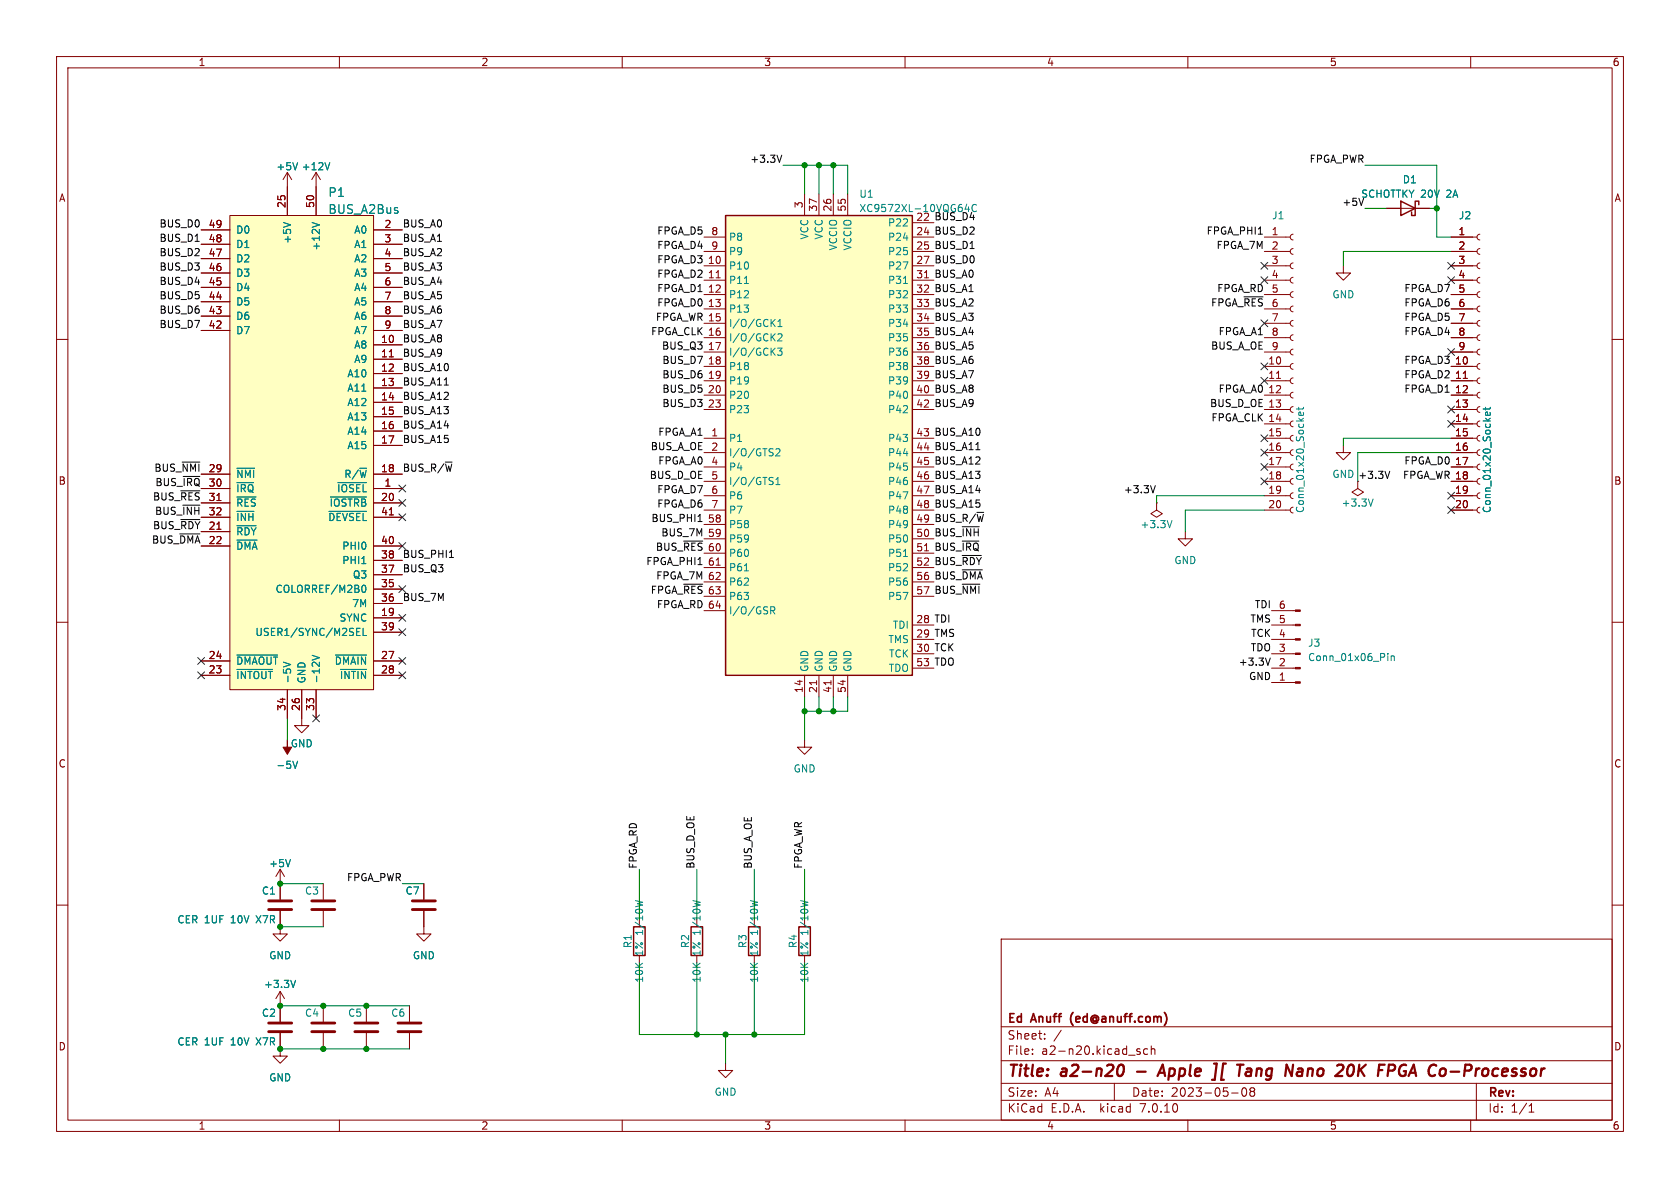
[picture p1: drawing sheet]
<svg xmlns="http://www.w3.org/2000/svg" width="297mm" height="210mm" viewBox="0 0 297 210" stroke-linecap="round" stroke-linejoin="round" font-family="sans-serif">
<g fill="none" stroke="#840000" stroke-width=".18">
<path d="M10 10h277v190h-277zM12 12h273v186h-273zM60 10v2M110 10v2M160 10v2M210 10v2M260 10v2M40.6 38.1h25.4v83.8h-25.4zM50.8 30.5v7.6M50.8 30.5l-.8 1.3M50.8 30.5l.8 1.3M55.9 30.5v7.6"/>
<path d="M55.9 30.5l-.8 1.3M55.9 30.5l.7 1.3M142.2 34.3v3.8M144.8 34.3v3.8M147.3 34.3v3.8M149.9 34.3v3.8M161.3 39.4h3.8M245.1 36.8h7.6M10 60h2M35.6 40.6h5M35.6 43.2h5M35.6 45.7h5"/>
<path d="M35.6 58.4h5M35.6 55.9h5M35.6 53.3h5M35.6 50.8h5M35.6 48.3h5M66 40.6h5.1M66 43.2h5.1M66 45.7h5.1M66 58.4h5.1M66 55.9h5.1M66 53.3h5.1M66 50.8h5.1"/>
<path d="M66 48.3h5.1M124.5 59.7h3.8M124.5 57.2h3.8M124.5 54.6h3.8M124.5 52.1h3.8M124.5 49.5h3.8M124.5 47h3.8M124.5 44.5h3.8M124.5 41.9h3.8M126.6 49.1h.7M161.3 59.7h3.8M161.3 57.2h3.8"/>
<path d="M161.3 54.6h3.8M161.3 52.1h3.8M161.3 49.5h3.8M161.3 47h3.8M161.3 44.5h3.8M161.3 41.9h3.8M163.4 49.1h.8M223.5 59.7h4.6M223.5 57.2h4.6M223.5 54.6h4.6M223.5 52.1h4.6M223.5 49.5h4.6"/>
<path d="M223.5 47h4.6M223.5 44.5h4.6M223.5 41.9h4.6M228.6 59.2l-.3 .1-.2 .4 .1 .3 .4 .2M228.6 56.6l-.3 .2-.2 .3 .1 .4 .4 .2M228.6 54.1l-.3 .1-.2 .4 .1 .4 .4 .1M228.6 51.6l-.3 .1-.2 .4 .1 .3 .4 .2M228.6 49l-.3 .2-.2 .3 .1 .4 .4 .1M228.6 46.5l-.3 .1-.2 .4 .1 .3 .4 .2M228.6 43.9l-.3 .2-.2 .3 .1 .4 .4 .2M228.6 41.4l-.3 .1-.2 .4 .1 .4 .4 .1M237.5 47v1.3h-1.3l1.3 1.2 1.3-1.2h-1.3"/>
<path d="M256.5 59.7h4.6M256.5 57.2h4.6M256.5 54.6h4.6M256.5 52.1h4.6M256.5 49.5h4.6M256.5 47h4.6M256.5 44.5h4.6M256.5 41.9h4.6M261.6 59.2l-.4 .1-.1 .4 .2 .3 .3 .2M261.6 56.6l-.4 .2-.1 .3 .2 .4 .3 .2M261.6 54.1l-.4 .2-.1 .3 .2 .4 .3 .1M261.6 51.6l-.4 .1-.1 .4 .2 .3 .3 .2"/>
<path d="M261.6 49l-.4 .2-.1 .3 .2 .4 .3 .1M261.6 46.5l-.4 .1-.1 .4 .2 .3 .3 .2M261.6 43.9l-.4 .2-.1 .3 .2 .4 .3 .2M261.6 41.4l-.4 .2-.1 .3 .2 .4 .3 .1M285 60h2M66 61h5.1M66 63.5h5.1M66 66h5.1M66 68.6h5.1M66 71.1h5.1M66 73.7h5.1M66 76.2h5.1"/>
<path d="M66 78.7h5.1M68.8 63.1h.7M124.5 77.5h3.8M124.5 72.4h3.8M124.5 69.9h3.8M124.5 67.3h3.8M124.5 64.8h3.8M124.5 62.2h3.8M161.3 77.5h3.8M161.3 72.4h3.8M161.3 69.9h3.8M161.3 67.3h3.8"/>
<path d="M161.3 64.8h3.8M161.3 62.2h3.8M223.5 77.5h4.6M223.5 74.9h4.6M223.5 72.4h4.6M223.5 69.9h4.6M223.5 67.3h4.6M223.5 64.8h4.6M223.5 62.2h4.6M225.7 66.9h.7M228.6 79.5l-.3 .1-.2 .4 .1 .4 .4 .1M228.6 77l-.3 .1-.2 .4 .1 .3 .4 .2"/>
<path d="M228.6 74.4l-.3 .2-.2 .3 .1 .4 .4 .1M228.6 71.9l-.3 .1-.2 .4 .1 .3 .4 .2M228.6 69.3l-.3 .2-.2 .3 .1 .4 .4 .2M228.6 66.8l-.3 .1-.2 .4 .1 .4 .4 .1M228.6 64.3l-.3 .1-.2 .4 .1 .3 .4 .2M228.6 61.7l-.3 .2-.2 .3 .1 .4 .4 .1M237.5 78.7v1.3h-1.3l1.3 1.3 1.3-1.3h-1.3M256.5 77.5h4.6M256.5 74.9h4.6M256.5 72.4h4.6M256.5 69.9h4.6M256.5 67.3h4.6"/>
<path d="M256.5 64.8h4.6M256.5 62.2h4.6M258.7 66.9h.7M261.6 79.5l-.4 .2-.1 .3 .2 .4 .3 .1M261.6 77l-.4 .1-.1 .4 .2 .3 .3 .2M261.6 74.4l-.4 .2-.1 .3 .2 .4 .3 .1M261.6 71.9l-.4 .1-.1 .4 .2 .3 .3 .2M261.6 69.3l-.4 .2-.1 .3 .2 .4 .3 .2M261.6 66.8l-.4 .2-.1 .3 .2 .4 .3 .1M261.6 64.3l-.4 .1-.1 .4 .2 .3 .3 .2M261.6 61.7l-.4 .2-.1 .3 .2 .4 .3 .1M35.6 86.4h5"/>
<path d="M35.6 83.8h5M35.6 88.9h5M35.6 94h5M35.6 96.5h5M35.6 91.4h5M38.3 93.6h.8M38.3 88.5h.8M66 86.4h5.1M66 83.8h5.1M66 88.9h5.1M66 96.5h5.1M66 91.4h5.1"/>
<path d="M66 99.1h5.1M68.8 91h.7M124.5 90.2h3.8M124.5 87.6h3.8M124.5 85.1h3.8M124.5 82.6h3.8M124.5 80h3.8M124.5 92.7h3.8M124.5 95.3h3.8M124.5 97.8h3.8M126.6 99.9h.7M161.3 90.2h3.8"/>
<path d="M161.3 87.6h3.8M161.3 85.1h3.8M161.3 82.6h3.8M161.3 80h3.8M161.3 92.7h3.8M161.3 95.3h3.8M161.3 97.8h3.8M163.4 97.4h.8M204.5 88.9v1.3l-1 .6 1 .6 1-.6-1-.6M204.5 88.9h.1M209.5 94v1.3h-1.2l1.2 1.2 1.3-1.2h-1.3M223.5 90.2h4.6"/>
<path d="M223.5 87.6h4.6M223.5 85.1h4.6M223.5 82.6h4.6M223.5 80h4.6M228.6 89.7l-.3 .1-.2 .4 .1 .3 .4 .2M228.6 87.1l-.3 .2-.2 .3 .1 .4 .4 .1M228.6 84.6l-.3 .1-.2 .4 .1 .3 .4 .2M228.6 82l-.3 .2-.2 .3 .1 .4 .4 .2M240 85.1v1.3l-1 .6 1 .6 1-.6-1-.6M256.5 90.2h4.6M256.5 87.6h4.6M256.5 85.1h4.6"/>
<path d="M256.5 82.6h4.6M256.5 80h4.6M261.6 89.7l-.4 .1-.1 .4 .2 .3 .3 .2M261.6 87.1l-.4 .2-.1 .3 .2 .4 .3 .1M261.6 84.6l-.4 .1-.1 .4 .2 .3 .3 .2M261.6 82l-.4 .2-.1 .3 .2 .4 .3 .2M10 110h2M35.6 119.4h5M35.6 116.8h5M66 109.2h5.1M66 119.4h5.1M66 116.8h5.1"/>
<path d="M66 104.1h5.1M66 106.7h5.1M66 101.6h5.1M66 111.8h5.1M124.5 100.3h3.8M124.5 102.9h3.8M124.5 105.4h3.8M124.5 108h3.8M142.2 119.4v3.8M144.8 119.4v3.8M147.3 119.4v3.8M149.9 119.4v3.8"/>
<path d="M161.3 110.5h3.8M161.3 113h3.8M161.3 115.6h3.8M161.3 100.3h3.8M161.3 118.1h3.8M161.3 102.9h3.8M161.3 105.4h3.8M224.8 110.5h4.2M224.8 113h4.2M224.8 115.6h4.2M224.8 118.1h4.2M224.8 108h4.2"/>
<path d="M285 110h2M50.8 121.9v5.1M53.3 121.9v6.4h1.3l-1.3 1.2-1.2-1.2h1.2M55.9 121.9v5.1M142.2 130.8v1.3h1.3l-1.3 1.3-1.2-1.3h1.2M144.4 120.3v.7M146.9 120.3v.7M224.8 120.7h4.2M10 160h2M49.5 153.7v5.3M49.5 153.7l-.7 1.2M49.5 153.7l.8 1.2"/>
<path d="M57.1 156.2v2.8M74.9 156.2v2.8M285 160h2M49.5 161v4.1h1.3l-1.3 1.3-1.2-1.3h1.2M49.5 175.3l-.7 1.2M49.5 175.3v5.3M49.5 175.3l.8 1.2M57.1 161v2.8M57.1 177.8v2.8M64.8 177.8v2.8M72.4 177.8v2.8M74.9 161v4.1h1.3l-1.3 1.3-1.2-1.3h1.2"/>
<path d="M113 168.9v1.3M123.2 168.9v1.3M133.3 168.9v1.3M142.2 168.9v1.3M177 166h108v32h-108zM49.5 182.6v4.1h1.3l-1.3 1.3-1.2-1.3h1.2M57.1 182.6v2.8M60 198v2M64.8 182.6v2.8M72.4 182.6v2.8M110 198v2M128.3 188v1.2h1.2l-1.2 1.3-1.3-1.3h1.3"/>
<path d="M160 198v2M177 194.5h108M177 191.5h108M177 187.5h108M177 181.5h108M182.5 186.3v.1M182.5 185.5v.1M184.7 183.6v.1M184.7 182.8v.1M187.6 182.1l-1.3 2M197 191.5v3M201 185.8l.5 .2 .1 .2-.2 .2-.4-.1"/>
<path d="M201 185.5h.5M202.9 185.5l-.4-.1-.3 .3v.4l.1 .2h.6M203.5 185.5l.2-.1 .4 .1 .1 .9M203.5 184.9v1.5M210 198v2M217.7 193.2h1.2M219.7 192.4a1 1 0 0 0 .2 1.4 .81 .81 0 0 0 .6-.6 .81 .81 0 0 0-.3-.8M221.2 192.9l-.2 .3v.3l.2 .3 .5-.1 .1-.2-.1-.4-.2-.2M221.2 192.9h.3M221.5 192.3h-.3l-.2 .3 .2 .3M221.7 192.4l.1 .3-.3 .2M260 198v2"/>
<path d="M261 191.5v6.5M270.3 196.6h.9M270.3 195.5l.4-.4v1.5"/>
</g>
<g fill="none" stroke="#840000" stroke-width=".4">
<path d="M197.6 189a.77 .77 0 0 1 .7-.8 1.25 1.25 0 0 1-.2 2l-.5-.2M201 189.4h1.5M204.6 190.2l1-2 .4 2M204.9 189.6h.9M216.2 188l-.3 2.9h.5M220.4 189l.2-.1 .6 .1-.1 1.2M221.2 189.4h-.7a.4 .4 0 0 0-.3 .4 .4 .4 0 0 0 .2 .4l.7-.1M229.7 188.9l.5 .1v1.2M230.2 190.1l-.7 .1M230.3 189.4h-.7M239.2 188.4l.1 1M240.3 188.2l-.2 2"/>
<path d="M241.5 188.2l-1.3 1.2M248.2 189.4h.4l-.1 .6a.68 .68 0 0 1-1.1-.1M248.6 188.3a.77 .77 0 0 0-1.1 .4M256.4 189.4h1.6"/>
</g>
<g fill="#ffffc2" stroke="#ffffc2" stroke-width=".18">
<path d="M40.6 38.1h25.4v83.8h-25.4z"/>
<path d="M128.3 38.1h33v81.3h-33z"/>
</g>
<g fill="none" stroke="#008484" stroke-width=".18">
<path d="M50.1 39.3l1.3 .5M52.6 28.8l-.4 1.2M55.2 39.3l1.3 .5M58.3 28.8l-.4 1.2M170.9 36.1l-.3 .9h.8M171.2 36.6v.8M172.6 37.3l-.2 .1M172.6 36.3a.51 .51 0 0 0-.6 0 .51 .51 0 0 0-.2 .6l.1 .2M131.6 50.1h.7M136.5 57l.5 .7M136.5 59.5l.5 .8M137 56.5l-.7 .7"/>
<path d="M137 59l-.7 .7M137.5 57.7h.8M137.5 56.8l.4-.3v1.2M137.5 59.1l.5-.1 .3 .4-.8 .9h.8M159.7 50.1h.7M136.5 62.1l.5 .7M137 61.5l-.7 .8M137.2 79.4l.4-.1 .3 .4-.8 .9h.8M137.5 61.5h.8l-.5 .5 .4 .1v.6l-.2 .1-.5-.1M229.6 72v.5M230.4 72.9v.4l-.1 .1h-.6v-.5l.2-.1 .1 .6M230.4 72l-.1 .3h-1.1"/>
<path d="M262.6 72v.5M263.4 72.9l.1 .4-.2 .1h-.6v-.5l.2-.1 .1 .6M263.5 72l-.2 .3h-1.1M41.9 85.3h2.9M41.9 87.9h3.4M41.9 92.9h3.4M41.9 95.5h3.5M41.9 82.8h3.1M41.9 90.4h3M58.2 90.4h6.6M58.4 87.9h6.4M59.7 85.3h5.1"/>
<path d="M64 99.6h.7M136.4 85.1l.3 .2-.3 .4M136.5 84.4l.2 .1M137.2 85.7h.7M137.2 84.8l.3-.4v1.3M159.7 98.4h.7M207.2 92l-.4 1.3M242.8 88.2l-.5 1.3M41.9 118.3h6.3M41.9 115.8h7.2M55.2 115.8l1.3 .5-1.3 .4M59.3 115.8h5.5"/>
<path d="M60.2 118.3h4.6M63 111.7h.5M63 112.3h.7M63 111.1h.7M64.1 103.6l.2-.2a.68 .68 0 0 1 .4 .7 .68 .68 0 0 1-.4 .6l-.2-.1M64.2 111.1v1.2h.6M131.6 100.9h.7M136.3 107.9h.6l.1-.2-.1-.3-.6-.1v1.2M136.6 107.9l.4 .6M245.3 115.5v.1M245.3 115.9v.9M245.9 115.9v.9"/>
<path d="M245.9 116.1l.2-.2 .3 .1 .1 .8M51.8 134.6l.4 1.2 .4-1.2M51.3 151.9l-.4 1.3M112.3 159.2l1.3 .3M122.5 159.2l1.3 .3M132.7 159.2l1.2 .3M141.5 159.2l1.3 .3M52.3 173.3l-.5 1.3"/>
</g>
<g fill="none" stroke="#840000" stroke-width=".51">
<path d="M47.5 159.3h4.1M55.1 159.3h4.1M72.9 159.3h4.1M47.5 160.8h4.1M55.1 160.8h4.1M72.9 160.8h4.1M47.5 182.4h4.1M47.5 180.8h4.1M55.1 182.4h4.1M55.1 180.8h4.1M62.7 182.4h4.1M62.7 180.8h4.1"/>
<path d="M70.4 182.4h4M70.4 180.8h4"/>
</g>
<path d="M128.3 38.1h33v81.3h-33zM247.6 35.6l2.6 1.2-2.6 1.3zM250.8 36.2v-.6h-.6v2.5h-.6v-.6M112 163.8h2v5.1h-2zM122.2 163.8h2v5.1h-2zM132.3 163.8h2.1v5.1h-2.1zM141.2 163.8h2.1v5.1h-2.1z" fill="none" stroke="#840000" stroke-width=".25"/>
<g fill="#840000" stroke="#840000" stroke-width=".18">
<path d="M229 107.8h.9v.3h-.9z"/>
<path d="M229 110.4h.9v.2h-.9z"/>
<path d="M229 112.9h.9v.3h-.9z"/>
<path d="M229 115.4h.9v.3h-.9z"/>
<path d="M229 118h.9v.2h-.9z"/>
<path d="M229 120.5h.9v.3h-.9z"/>
<path d="M50.8 130.8v1.3h.8l-.8 1.3-.8-1.3h.8z"/>
</g>
<g fill="none" stroke="#000" stroke-width=".18">
<path d="M138.2 27.4l-.4 1.3M241.1 35l-.4 1.3M219.9 52.5h3.4M78.5 68.1h.8M172.5 79.5h.7M31.8 94.4h3.5M32 91.8h3.3M32 86.8h3.3M32.2 81.7h3.1M32.3 89.3h3M32.4 84.2h2.9M79.4 98.5h.8"/>
<path d="M120.9 95.7h3.3M123.4 92.2h.7M170.1 93.1h3M170.1 95.7h3M170.1 98.2h3.4M204.2 85.8l-.4 1.3M245.7 83.3l-.4 1.3M120.9 103.3h3.3M170.1 103.3h3.1M170.1 100.7h3.6M224.6 116.3l-.5 1.3"/>
</g>
<g fill="none" stroke="#008400" stroke-width=".18">
<path d="M138.4 29.2h11.5v5.1M142.2 29.2v5.1M144.8 29.2v5.1M147.3 29.2v5.1M241.3 29.2h12.7v12.7h2.5M241.3 36.8h3.8M252.7 36.8h1.3M256.5 44.5h-19v2.5M256.5 77.5h-19v1.2M223.5 87.6h-19v1.3M223.5 90.2h-14v3.8M256.5 80h-16.5v5.1"/>
<path d="M50.8 127v3.8M142.2 123.2v7.6M144.8 123.2v2.5M147.3 123.2v2.5M149.9 123.2v2.5h-7.7M49.5 156.2h7.6M71.1 156.2h3.8M113 153.7v8.9M123.2 153.7v8.9M133.3 153.7v8.9M142.2 153.7v8.9M49.5 163.8h7.6"/>
<path d="M49.5 177.8h22.9M113 170.2v12.7h29.2v-12.7M123.2 170.2v12.7M133.3 170.2v12.7M49.5 185.4h22.9M128.3 182.9v5.1"/>
</g>
<g fill="none" stroke="#000084" stroke-width=".18">
<path d="M222.9 48.9l1.2 1.2M222.9 46.4l1.2 1.2M222.9 56.5l1.2 1.3M224.1 48.9l-1.2 1.2M224.1 46.4l-1.2 1.2M224.1 56.5l-1.2 1.3M255.9 46.4l1.2 1.2M255.9 48.9l1.2 1.2M257.1 46.4l-1.2 1.2M257.1 48.9l-1.2 1.2M222.9 79.4l1.2 1.2M222.9 66.7l1.2 1.2"/>
<path d="M222.9 64.2l1.2 1.2M222.9 76.9l1.2 1.2M224.1 79.4l-1.2 1.2M224.1 66.7l-1.2 1.2M224.1 64.2l-1.2 1.2M224.1 76.9l-1.2 1.2M255.9 71.8l1.2 1.2M255.9 61.6l1.2 1.2M255.9 74.3l1.2 1.2M257.1 71.8l-1.2 1.2M257.1 61.6l-1.2 1.2M257.1 74.3l-1.2 1.2"/>
<path d="M70.5 88.3l1.2 1.2M70.5 85.8l1.2 1.2M70.5 90.8l1.2 1.2M70.5 95.9l1.2 1.2M71.7 88.3l-1.2 1.2M71.7 85.8l-1.2 1.2M71.7 90.8l-1.2 1.2M71.7 95.9l-1.2 1.2M222.9 81.9l1.2 1.3M222.9 84.5l1.2 1.2M224.1 81.9l-1.2 1.3M224.1 84.5l-1.2 1.2"/>
<path d="M255.9 87l1.2 1.2M255.9 89.6l1.2 1.2M257.1 87l-1.2 1.2M257.1 89.6l-1.2 1.2M35 116.2l1.2 1.2M35 118.8l1.2 1.2M36.2 116.2l-1.2 1.2M36.2 118.8l-1.2 1.2M70.5 116.2l1.2 1.2M70.5 118.8l1.2 1.2M70.5 111.2l1.2 1.2M70.5 108.6l1.2 1.2"/>
<path d="M70.5 103.5l1.2 1.2M71.7 116.2l-1.2 1.2M71.7 118.8l-1.2 1.2M71.7 111.2l-1.2 1.2M71.7 108.6l-1.2 1.2M71.7 103.5l-1.2 1.2M55.3 126.4l1.2 1.2M56.5 126.4l-1.2 1.2"/>
</g>
<g fill="#008400" stroke="#008400" stroke-width=".18">
<circle cx="49.5" cy="177.8" r=".46"/>
<circle cx="49.5" cy="185.4" r=".46"/>
<circle cx="57.1" cy="177.8" r=".46"/>
<circle cx="49.5" cy="163.8" r=".46"/>
<circle cx="49.5" cy="156.2" r=".46"/>
<circle cx="144.8" cy="125.7" r=".46"/>
<circle cx="142.2" cy="125.7" r=".46"/>
<circle cx="123.2" cy="182.9" r=".46"/>
<circle cx="57.1" cy="185.4" r=".46"/>
<circle cx="64.8" cy="177.8" r=".46"/>
<circle cx="64.8" cy="185.4" r=".46"/>
<circle cx="147.3" cy="125.7" r=".46"/>
<circle cx="128.3" cy="182.9" r=".46"/>
<circle cx="133.3" cy="182.9" r=".46"/>
<circle cx="254" cy="36.8" r=".46"/>
<circle cx="144.8" cy="29.2" r=".46"/>
<circle cx="142.2" cy="29.2" r=".46"/>
<circle cx="147.3" cy="29.2" r=".46"/>
</g>
<g font-size="2.8" fill="#840000">
<text x="178" y="190.9">Title:</text>
<text x="187.7" y="190.9">a2-n20</text>
<text x="206.6" y="190.9">Apple</text>
<text x="217" y="190.9">][</text>
<text x="222" y="190.9">Tang</text>
<text x="231.3" y="190.9">Nano</text>
<text x="241.1" y="190.9">20K</text>
<text x="249.3" y="190.9">FPGA</text>
<text x="259" y="190.9">Co-Processor</text>
</g>
<g font-size="2.1" fill="#008484">
<text x="58" y="35">P1</text>
<text x="58" y="38">BUS_A2Bus</text>
</g>
<g font-size="2.1" fill="#840000">
<text x="178" y="184">Sheet:</text>
<text x="178" y="181.2">Ed</text>
<text x="182.5" y="181.2">Anuff</text>
<text x="189.9" y="181.2">(ed@anuff.com)</text>
<text x="178" y="186.7">File:</text>
<text x="184.1" y="186.7">a2-n20.kicad_sch</text>
<text x="178" y="196.9">KiCad</text>
<text x="178" y="194.1">Size:</text>
<text x="184.7" y="194.1">A4</text>
<text x="185.7" y="196.9">E.D.A.</text>
<text x="194.6" y="196.9">kicad</text>
<text x="200" y="194.1">Date:</text>
<text x="201.8" y="196.9">7.0.10</text>
<text x="207" y="194.1">2023-05-08</text>
<text x="263" y="194.3">Rev:</text>
<text x="263" y="196.9">Id:</text>
<text x="267.1" y="196.9">1/1</text>
</g>
<g font-size="1.8" fill="#840000">
<text x="35" y="11.9">1</text>
<text x="85" y="11.9">2</text>
<text x="135" y="11.9">3</text>
<text x="185" y="11.9">4</text>
<text x="235" y="11.9">5</text>
<text x="285" y="11.9">6</text>
<text x="10.3" y="35.9">A</text>
<text x="285.3" y="35.9">A</text>
<text x="36.8" y="40.4">49</text>
<text x="50.5" y="36.9" transform="rotate(-90 50.5 36.9)">25</text>
<text x="55.6" y="36.9" transform="rotate(-90 55.6 36.9)">50</text>
<text x="67.9" y="40.4">2</text>
<text x="125.7" y="41.7">8</text>
<text x="142" y="36.9" transform="rotate(-90 142 36.9)">3</text>
<text x="144.5" y="37.5" transform="rotate(-90 144.5 37.5)">37</text>
<text x="147.1" y="37.5" transform="rotate(-90 147.1 37.5)">26</text>
<text x="149.6" y="37.5" transform="rotate(-90 149.6 37.5)">55</text>
<text x="161.9" y="41.7">24</text>
<text x="224.7" y="41.7">1</text>
<text x="257.7" y="41.7">1</text>
<text x="36.8" y="45.5">47</text>
<text x="36.8" y="42.9">48</text>
<text x="67.9" y="42.9">3</text>
<text x="67.9" y="45.5">4</text>
<text x="125.1" y="46.7">10</text>
<text x="125.7" y="44.2">9</text>
<text x="161.9" y="44.2">25</text>
<text x="161.9" y="46.7">27</text>
<text x="224.7" y="44.2">2</text>
<text x="224.7" y="46.7">3</text>
<text x="257.7" y="44.2">2</text>
<text x="257.7" y="46.7">3</text>
<text x="36.8" y="53.1">44</text>
<text x="36.8" y="50.5">45</text>
<text x="36.8" y="48">46</text>
<text x="67.9" y="48">5</text>
<text x="67.9" y="50.5">6</text>
<text x="67.9" y="53.1">7</text>
<text x="125.1" y="49.3">11</text>
<text x="125.1" y="51.8">12</text>
<text x="161.9" y="49.3">31</text>
<text x="161.9" y="51.8">32</text>
<text x="224.7" y="49.3">4</text>
<text x="224.7" y="51.8">5</text>
<text x="257.7" y="49.3">4</text>
<text x="257.7" y="51.8">5</text>
<text x="36.8" y="58.2">42</text>
<text x="36.8" y="55.6">43</text>
<text x="67.9" y="55.6">8</text>
<text x="67.9" y="58.2">9</text>
<text x="125.1" y="54.4">13</text>
<text x="161.9" y="54.4">33</text>
<text x="161.9" y="56.9">34</text>
<text x="161.9" y="59.4">35</text>
<text x="224.7" y="54.4">6</text>
<text x="224.7" y="56.9">7</text>
<text x="224.7" y="59.4">8</text>
<text x="257.7" y="54.4">6</text>
<text x="257.7" y="56.9">7</text>
<text x="257.7" y="59.4">8</text>
<text x="67.3" y="60.7">10</text>
<text x="67.3" y="63.2">11</text>
<text x="67.3" y="65.8">12</text>
<text x="125.1" y="62">17</text>
<text x="125.1" y="64.5">18</text>
<text x="161.9" y="62">36</text>
<text x="161.9" y="64.5">38</text>
<text x="224.1" y="64.5">10</text>
<text x="224.7" y="62">9</text>
<text x="257.1" y="64.5">10</text>
<text x="257.7" y="62">9</text>
<text x="67.3" y="68.3">13</text>
<text x="67.3" y="70.9">14</text>
<text x="125.1" y="67.1">19</text>
<text x="125.1" y="69.6">20</text>
<text x="161.9" y="67.1">39</text>
<text x="161.9" y="69.6">40</text>
<text x="224.1" y="67.1">11</text>
<text x="224.1" y="69.6">12</text>
<text x="257.1" y="67.1">11</text>
<text x="257.1" y="69.6">12</text>
<text x="67.3" y="73.4">15</text>
<text x="67.3" y="75.9">16</text>
<text x="125.1" y="72.1">23</text>
<text x="125.7" y="77.2">1</text>
<text x="161.9" y="72.1">42</text>
<text x="161.9" y="77.2">43</text>
<text x="224.1" y="77.2">15</text>
<text x="257.1" y="72.1">13</text>
<text x="257.1" y="74.7">14</text>
<text x="257.1" y="77.2">15</text>
<text x="36.8" y="83.6">29</text>
<text x="67.3" y="78.5">17</text>
<text x="67.3" y="83.6">18</text>
<text x="125.7" y="79.8">2</text>
<text x="125.7" y="82.3">4</text>
<text x="161.9" y="79.8">44</text>
<text x="161.9" y="82.3">45</text>
<text x="224.1" y="79.8">16</text>
<text x="224.1" y="82.3">17</text>
<text x="257.1" y="79.8">16</text>
<text x="257.1" y="82.3">17</text>
<text x="10.3" y="85.9">B</text>
<text x="36.8" y="86.1">30</text>
<text x="36.8" y="88.6">31</text>
<text x="67.3" y="88.6">20</text>
<text x="67.9" y="86.1">1</text>
<text x="125.7" y="84.8">5</text>
<text x="125.7" y="87.4">6</text>
<text x="125.7" y="89.9">7</text>
<text x="161.9" y="84.8">46</text>
<text x="161.9" y="87.4">47</text>
<text x="161.9" y="89.9">48</text>
<text x="224.1" y="84.8">18</text>
<text x="224.1" y="87.4">19</text>
<text x="224.1" y="89.9">20</text>
<text x="257.1" y="87.4">19</text>
<text x="257.1" y="89.9">20</text>
<text x="257.1" y="84.8">18</text>
<text x="285.3" y="85.9">B</text>
<text x="36.8" y="93.7">21</text>
<text x="36.8" y="91.2">32</text>
<text x="67.3" y="91.2">41</text>
<text x="125.1" y="92.5">58</text>
<text x="161.9" y="92.5">49</text>
<text x="161.9" y="95">50</text>
<text x="36.8" y="96.3">22</text>
<text x="67.3" y="101.3">37</text>
<text x="67.3" y="98.8">38</text>
<text x="67.3" y="96.3">40</text>
<text x="125.1" y="97.5">60</text>
<text x="125.1" y="100.1">61</text>
<text x="161.9" y="97.5">51</text>
<text x="161.9" y="100.1">52</text>
<text x="67.3" y="103.9">35</text>
<text x="67.3" y="106.4">36</text>
<text x="125.1" y="105.2">63</text>
<text x="161.9" y="102.6">56</text>
<text x="161.9" y="105.2">57</text>
<text x="226" y="107.7">6</text>
<text x="67.3" y="109">19</text>
<text x="67.3" y="111.5">39</text>
<text x="161.9" y="110.2">28</text>
<text x="161.9" y="112.8">29</text>
<text x="226" y="112.8">4</text>
<text x="226" y="110.2">5</text>
<text x="36.8" y="119.1">23</text>
<text x="36.8" y="116.6">24</text>
<text x="67.3" y="116.6">27</text>
<text x="67.3" y="119.1">28</text>
<text x="161.9" y="115.3">30</text>
<text x="161.9" y="117.9">53</text>
<text x="226" y="117.9">2</text>
<text x="50.5" y="125.8" transform="rotate(-90 50.5 125.8)">34</text>
<text x="53.1" y="125.8" transform="rotate(-90 53.1 125.8)">26</text>
<text x="55.6" y="125.8" transform="rotate(-90 55.6 125.8)">33</text>
<text x="142" y="122.6" transform="rotate(-90 142 122.6)">14</text>
<text x="144.5" y="122.6" transform="rotate(-90 144.5 122.6)">21</text>
<text x="147.1" y="122.6" transform="rotate(-90 147.1 122.6)">41</text>
<text x="149.6" y="122.6" transform="rotate(-90 149.6 122.6)">54</text>
<text x="226" y="120.4">1</text>
<text x="10.3" y="135.9">C</text>
<text x="285.3" y="135.9">C</text>
<text x="10.3" y="185.9">D</text>
<text x="285.3" y="185.9">D</text>
<text x="35" y="199.9">1</text>
<text x="85" y="199.9">2</text>
<text x="135" y="199.9">3</text>
<text x="185" y="199.9">4</text>
<text x="235" y="199.9">5</text>
<text x="285" y="199.9">6</text>
</g>
<g font-size="1.8">
<text x="132.5" y="28.9">+3.3V</text>
<text x="231.4" y="28.9">FPGA_PWR</text>
<text x="28.1" y="40.3">BUS_D0</text>
<text x="71.1" y="40.3">BUS_A0</text>
<text x="116.1" y="41.6">FPGA_D5</text>
<text x="165.1" y="41.6">BUS_D2</text>
<text x="165.1" y="39">BUS_D4</text>
<text x="213.2" y="41.6">FPGA_PHI1</text>
<text x="237.2" y="36.5">+5V</text>
<text x="28.1" y="47.9">BUS_D3</text>
<text x="28.1" y="42.8">BUS_D1</text>
<text x="28.1" y="45.4">BUS_D2</text>
<text x="71.1" y="45.4">BUS_A2</text>
<text x="71.1" y="47.9">BUS_A3</text>
<text x="71.1" y="42.8">BUS_A1</text>
<text x="116.1" y="46.6">FPGA_D3</text>
<text x="116.1" y="44.1">FPGA_D4</text>
<text x="165.1" y="46.6">BUS_D0</text>
<text x="165.1" y="44.1">BUS_D1</text>
<text x="215" y="44.1">FPGA_7M</text>
<text x="28.1" y="50.5">BUS_D4</text>
<text x="28.1" y="53">BUS_D5</text>
<text x="71.1" y="50.5">BUS_A4</text>
<text x="71.1" y="53">BUS_A5</text>
<text x="116.1" y="49.2">FPGA_D2</text>
<text x="116.1" y="51.7">FPGA_D1</text>
<text x="165.1" y="51.7">BUS_A1</text>
<text x="165.1" y="49.2">BUS_A0</text>
<text x="215.1" y="51.7">FPGA_RD</text>
<text x="248.2" y="51.7">FPGA_D7</text>
<text x="28.1" y="58.1">BUS_D7</text>
<text x="28.1" y="55.5">BUS_D6</text>
<text x="71.1" y="55.5">BUS_A6</text>
<text x="71.1" y="58.1">BUS_A7</text>
<text x="115" y="59.3">FPGA_CLK 16</text>
<text x="115.9" y="56.8">FPGA_WR 15</text>
<text x="116.1" y="54.3">FPGA_D0</text>
<text x="165.1" y="54.3">BUS_A2</text>
<text x="165.1" y="56.8">BUS_A3</text>
<text x="165.1" y="59.3">BUS_A4</text>
<text x="214" y="54.3">FPGA_~{RES}</text>
<text x="215.3" y="59.3">FPGA_A1</text>
<text x="248.2" y="56.8">FPGA_D5</text>
<text x="248.2" y="54.3">FPGA_D6</text>
<text x="248.2" y="59.3">FPGA_D4</text>
<text x="71.1" y="65.7">BUS_A10</text>
<text x="71.1" y="63.2">BUS_A9</text>
<text x="71.1" y="60.6">BUS_A8</text>
<text x="116.9" y="61.9">BUS_Q3</text>
<text x="117" y="64.4">BUS_D7</text>
<text x="165.1" y="61.9">BUS_A5</text>
<text x="165.1" y="64.4">BUS_A6</text>
<text x="214" y="61.9">BUS_A_OE</text>
<text x="248.2" y="64.4">FPGA_D3</text>
<text x="71.1" y="68.2">BUS_A11</text>
<text x="71.1" y="70.8">BUS_A12</text>
<text x="117" y="69.5">BUS_D5</text>
<text x="117" y="67">BUS_D6</text>
<text x="165.1" y="69.5">BUS_A8</text>
<text x="165.1" y="67">BUS_A7</text>
<text x="215.3" y="69.5">FPGA_A0</text>
<text x="248.2" y="67">FPGA_D2</text>
<text x="248.2" y="69.5">FPGA_D1</text>
<text x="71.1" y="75.9">BUS_A14</text>
<text x="71.1" y="73.3">BUS_A13</text>
<text x="116.3" y="77.1">FPGA_A1</text>
<text x="117" y="72">BUS_D3</text>
<text x="165.1" y="77.1">BUS_A10</text>
<text x="165.1" y="72">BUS_A9</text>
<text x="213.8" y="72">BUS_D_OE 13</text>
<text x="214.1" y="74.6">FPGA_CLK 14</text>
<text x="27.2" y="83.5">BUS_~{NMI}29</text>
<text x="71.1" y="83.5">BUS_R/~{W}</text>
<text x="71.1" y="78.4">BUS_A15</text>
<text x="114.9" y="79.7">BUS_A_OE</text>
<text x="116.3" y="82.2">FPGA_A0</text>
<text x="165.1" y="82.2">BUS_A12</text>
<text x="165.1" y="79.7">BUS_A11</text>
<text x="248.2" y="82.2">FPGA_D0</text>
<text x="27" y="88.6">BUS_~{RES}31</text>
<text x="27.4" y="86">BUS_~{IRQ}30</text>
<text x="114.8" y="84.7">BUS_D_OE</text>
<text x="116.1" y="87.3">FPGA_D7</text>
<text x="116.1" y="89.8">FPGA_D6</text>
<text x="165.1" y="84.7">BUS_A13</text>
<text x="165.1" y="87.3">BUS_A14</text>
<text x="165.1" y="89.8">BUS_A15</text>
<text x="198.6" y="87.3">+3.3V</text>
<text x="235.5" y="84.7">GND +3.3V</text>
<text x="247.9" y="84.7">FPGA_WR 18</text>
<text x="27" y="93.6">BUS_~{RDY}21</text>
<text x="27.3" y="91.1">BUS_~{INH}32</text>
<text x="115.1" y="92.4">BUS_PHI1</text>
<text x="116.8" y="94.9">BUS_7M 59</text>
<text x="165.1" y="92.4">BUS_R/~{W}</text>
<text x="165.1" y="94.9">BUS_~{INH}</text>
<text x="26.8" y="96.2">BUS_~{DMA}22</text>
<text x="71.1" y="101.3">BUS_Q3</text>
<text x="71.1" y="98.7">BUS_PHI1</text>
<text x="114.2" y="100">FPGA_PHI1</text>
<text x="115.9" y="97.4">BUS_~{RES}</text>
<text x="165.1" y="100">BUS_~{RDY}</text>
<text x="165.1" y="97.4">BUS_~{IRQ}</text>
<text x="71.1" y="106.3">BUS_7M</text>
<text x="114.9" y="105.1">FPGA_~{RES}</text>
<text x="115.9" y="102.5">FPGA_7M 62</text>
<text x="116" y="107.6">FPGA_RD 64</text>
<text x="165.1" y="102.5">BUS_~{DMA}</text>
<text x="165.1" y="105.1">BUS_~{NMI}</text>
<text x="221.7" y="107.6">TDI</text>
<text x="165.1" y="112.7">TMS</text>
<text x="165.1" y="110.1">TDI</text>
<text x="221" y="110.1">TMS</text>
<text x="221.1" y="112.7">TCK</text>
<text x="165.1" y="117.8">TDO</text>
<text x="165.1" y="115.2">TCK</text>
<text x="218.9" y="117.8">+3.3V</text>
<text x="221" y="115.2">TDO 3</text>
<text x="220.7" y="120.3">GND</text>
<text x="61.2" y="155.9">FPGA_PWR</text>
<text x="112.7" y="153.7" transform="rotate(-90 112.7 153.7)">FPGA_RD</text>
<text x="122.8" y="153.7" transform="rotate(-90 122.8 153.7)">BUS_D_OE</text>
<text x="133" y="153.7" transform="rotate(-90 133 153.7)">BUS_A_OE</text>
<text x="141.9" y="153.7" transform="rotate(-90 141.9 153.7)">FPGA_WR</text>
</g>
<g font-size="1.8" fill="#008484">
<text x="48.8" y="30.3">+5V</text>
<text x="53.2" y="30.3">+12V</text>
<text x="151.8" y="35.2">U1</text>
<text x="240.5" y="35.2">SCHOTTKY 20V</text>
<text x="247.9" y="32.6">D1</text>
<text x="255.8" y="35.2">2A</text>
<text x="41.7" y="41.5">D0</text>
<text x="62.5" y="41.5">A0</text>
<text x="151.8" y="37.7">XC9572XL-10VQG64C</text>
<text x="156.9" y="40.2">P22</text>
<text x="161.9" y="39.1">22</text>
<text x="224.8" y="39">J1</text>
<text x="257.8" y="39">J2</text>
<text x="41.7" y="46.6">D2</text>
<text x="41.7" y="44">D1</text>
<text x="51.7" y="43.2" transform="rotate(-90 51.7 43.2)">+5V</text>
<text x="56.7" y="44.4" transform="rotate(-90 56.7 44.4)">+12V</text>
<text x="62.5" y="44">A1</text>
<text x="62.5" y="46.6">A2</text>
<text x="128.8" y="47.9">P10</text>
<text x="128.8" y="42.8">P8</text>
<text x="128.8" y="45.3">P9</text>
<text x="143.1" y="42.4" transform="rotate(-90 143.1 42.4)">VCC</text>
<text x="145.6" y="42.4" transform="rotate(-90 145.6 42.4)">VCC</text>
<text x="148.2" y="44.4" transform="rotate(-90 148.2 44.4)">VCCIO</text>
<text x="150.7" y="44.4" transform="rotate(-90 150.7 44.4)">VCCIO</text>
<text x="156.9" y="42.8">P24</text>
<text x="156.9" y="45.3">P25</text>
<text x="156.9" y="47.9">P27</text>
<text x="41.7" y="51.7">D4</text>
<text x="41.7" y="49.1">D3</text>
<text x="62.5" y="49.1">A3</text>
<text x="62.5" y="51.7">A4</text>
<text x="128.8" y="50.4">P11</text>
<text x="128.8" y="52.9">P12</text>
<text x="156.9" y="50.4">P31</text>
<text x="156.9" y="52.9">P32</text>
<text x="235.5" y="52.9">GND</text>
<text x="41.7" y="59.3">D7</text>
<text x="41.7" y="56.7">D6</text>
<text x="41.7" y="54.2">D5</text>
<text x="62.5" y="54.2">A5</text>
<text x="62.5" y="56.7">A6</text>
<text x="62.5" y="59.3">A7</text>
<text x="128.8" y="55.5">P13</text>
<text x="128.8" y="58">I/O/GCK1</text>
<text x="156.9" y="55.5">P33</text>
<text x="156.9" y="58">P34</text>
<text x="62.5" y="61.8">A8</text>
<text x="62.5" y="64.4">A9</text>
<text x="128.8" y="60.6">I/O/GCK2</text>
<text x="128.8" y="63.1">I/O/GCK3</text>
<text x="128.8" y="65.6">P18</text>
<text x="156.9" y="60.6">P35</text>
<text x="156.9" y="63.1">P36</text>
<text x="156.9" y="65.6">P38</text>
<text x="61.3" y="66.9">A10</text>
<text x="61.3" y="69.4">A11</text>
<text x="61.3" y="72">A12</text>
<text x="128.8" y="68.2">P19</text>
<text x="128.8" y="70.7">P20</text>
<text x="156.9" y="68.2">P39</text>
<text x="156.9" y="70.7">P40</text>
<text x="61.3" y="74.5">A13</text>
<text x="61.3" y="77.1">A14</text>
<text x="128.8" y="73.3">P23</text>
<text x="156.9" y="73.3">P42</text>
<text x="61.3" y="79.6">A15</text>
<text x="128.8" y="78.3">P1</text>
<text x="128.8" y="80.9">I/O/GTS2</text>
<text x="128.8" y="83.4">P4</text>
<text x="156.9" y="78.3">P43</text>
<text x="156.9" y="80.9">P44</text>
<text x="156.9" y="83.4">P45</text>
<text x="41.7" y="84.7">~{NMI}</text>
<text x="41.7" y="87.2">~{IRQ}</text>
<text x="41.7" y="89.8">~{RES}</text>
<text x="58.2" y="89.8">~{IOSTRB}</text>
<text x="59.5" y="87.2">~{IOSEL}</text>
<text x="60.8" y="84.7">R/~{W}</text>
<text x="128.8" y="86">I/O/GTS1</text>
<text x="128.8" y="88.5">P6</text>
<text x="156.9" y="86">P46</text>
<text x="156.9" y="88.5">P47</text>
<text x="237.1" y="89.8">+3.3V</text>
<text x="41.7" y="94.8">~{RDY}</text>
<text x="41.7" y="92.3">~{INH}</text>
<text x="57.9" y="92.3">~{DEVSEL}</text>
<text x="128.8" y="93.6">P58</text>
<text x="128.8" y="91">P7</text>
<text x="156.9" y="91">P48</text>
<text x="156.9" y="93.6">P49</text>
<text x="201.5" y="93.6">+3.3V</text>
<text x="230.7" y="90.8" transform="rotate(-90 230.7 90.8)">Conn_01x20_Socket</text>
<text x="263.8" y="90.8" transform="rotate(-90 263.8 90.8)">Conn_01x20_Socket</text>
<text x="41.7" y="97.4">~{DMA}</text>
<text x="60.4" y="99.9">PHI1</text>
<text x="60.4" y="97.4">PHI0</text>
<text x="128.8" y="96.1">P59</text>
<text x="128.8" y="98.7">P60</text>
<text x="128.8" y="101.2">P61</text>
<text x="156.9" y="96.1">P50</text>
<text x="156.9" y="98.7">P51</text>
<text x="156.9" y="101.2">P52</text>
<text x="207.5" y="99.9">GND</text>
<text x="48.6" y="105">COLORREF/M2B0</text>
<text x="62.2" y="107.5">7M</text>
<text x="62.3" y="102.5">Q3</text>
<text x="128.8" y="103.7">P62</text>
<text x="128.8" y="106.3">P63</text>
<text x="156.9" y="103.7">P56</text>
<text x="156.9" y="106.3">P57</text>
<text x="45" y="112.6">USER1/SYNC/M2SEL</text>
<text x="59.9" y="110.1">SYNC</text>
<text x="128.8" y="108.8">I/O/GSR</text>
<text x="157" y="113.9">TMS</text>
<text x="157.7" y="111.4">TDI</text>
<text x="41.7" y="117.7">~{DMAOUT}</text>
<text x="59.1" y="117.7">~{DMAIN}</text>
<text x="143.1" y="118.9" transform="rotate(-90 143.1 118.9)">GND</text>
<text x="145.6" y="118.9" transform="rotate(-90 145.6 118.9)">GND</text>
<text x="148.2" y="118.9" transform="rotate(-90 148.2 118.9)">GND</text>
<text x="150.7" y="118.9" transform="rotate(-90 150.7 118.9)">GND</text>
<text x="157" y="119">TDO</text>
<text x="157.1" y="116.4">TCK</text>
<text x="231.1" y="114.5">J3</text>
<text x="231.1" y="117.1">Conn_01x06_Pin</text>
<text x="41.7" y="120.2">~{INTOUT}</text>
<text x="51.7" y="120.9" transform="rotate(-90 51.7 120.9)">-5V</text>
<text x="54.2" y="120.9" transform="rotate(-90 54.2 120.9)">GND</text>
<text x="56.7" y="120.9" transform="rotate(-90 56.7 120.9)">-12V</text>
<text x="60" y="120.2">~{INTIN}</text>
<text x="48.8" y="136.1">-5V</text>
<text x="51.3" y="132.3">GND</text>
<text x="140.2" y="136.8">GND</text>
<text x="47.5" y="153.5">+5V</text>
<text x="46.2" y="158.3">C1</text>
<text x="53.8" y="158.3">C3</text>
<text x="71.6" y="158.3">C7</text>
<text x="31.3" y="163.4">CER 1UF</text>
<text x="40.9" y="163.4">10V</text>
<text x="45.6" y="163.4">X7R</text>
<text x="111.9" y="167.7" transform="rotate(-90 111.9 167.7)">R1</text>
<text x="113.9" y="165.1" transform="rotate(-90 113.9 165.1)">1/10W</text>
<text x="122" y="167.7" transform="rotate(-90 122 167.7)">R2</text>
<text x="124.1" y="165.1" transform="rotate(-90 124.1 165.1)">1/10W</text>
<text x="132.2" y="167.7" transform="rotate(-90 132.2 167.7)">R3</text>
<text x="134.2" y="165.1" transform="rotate(-90 134.2 165.1)">1/10W</text>
<text x="141.1" y="167.7" transform="rotate(-90 141.1 167.7)">R4</text>
<text x="143.1" y="165.1" transform="rotate(-90 143.1 165.1)">1/10W</text>
<text x="47.5" y="169.8">GND</text>
<text x="72.9" y="169.8">GND</text>
<text x="113.9" y="173.8" transform="rotate(-90 113.9 173.8)">10K</text>
<text x="113.9" y="169" transform="rotate(-90 113.9 169)">1%</text>
<text x="124.1" y="173.8" transform="rotate(-90 124.1 173.8)">10K</text>
<text x="124.1" y="169" transform="rotate(-90 124.1 169)">1%</text>
<text x="134.2" y="173.8" transform="rotate(-90 134.2 173.8)">10K</text>
<text x="134.2" y="169" transform="rotate(-90 134.2 169)">1%</text>
<text x="143.1" y="173.8" transform="rotate(-90 143.1 173.8)">10K</text>
<text x="143.1" y="169" transform="rotate(-90 143.1 169)">1%</text>
<text x="46.2" y="179.9">C2</text>
<text x="46.6" y="174.9">+3.3V</text>
<text x="53.8" y="179.9">C4</text>
<text x="61.4" y="179.9">C5</text>
<text x="69.1" y="179.9">C6</text>
<text x="31.3" y="185">CER 1UF</text>
<text x="40.9" y="185">10V</text>
<text x="45.6" y="185">X7R</text>
<text x="47.5" y="191.4">GND</text>
<text x="126.2" y="193.9">GND</text>
</g>
</svg>
